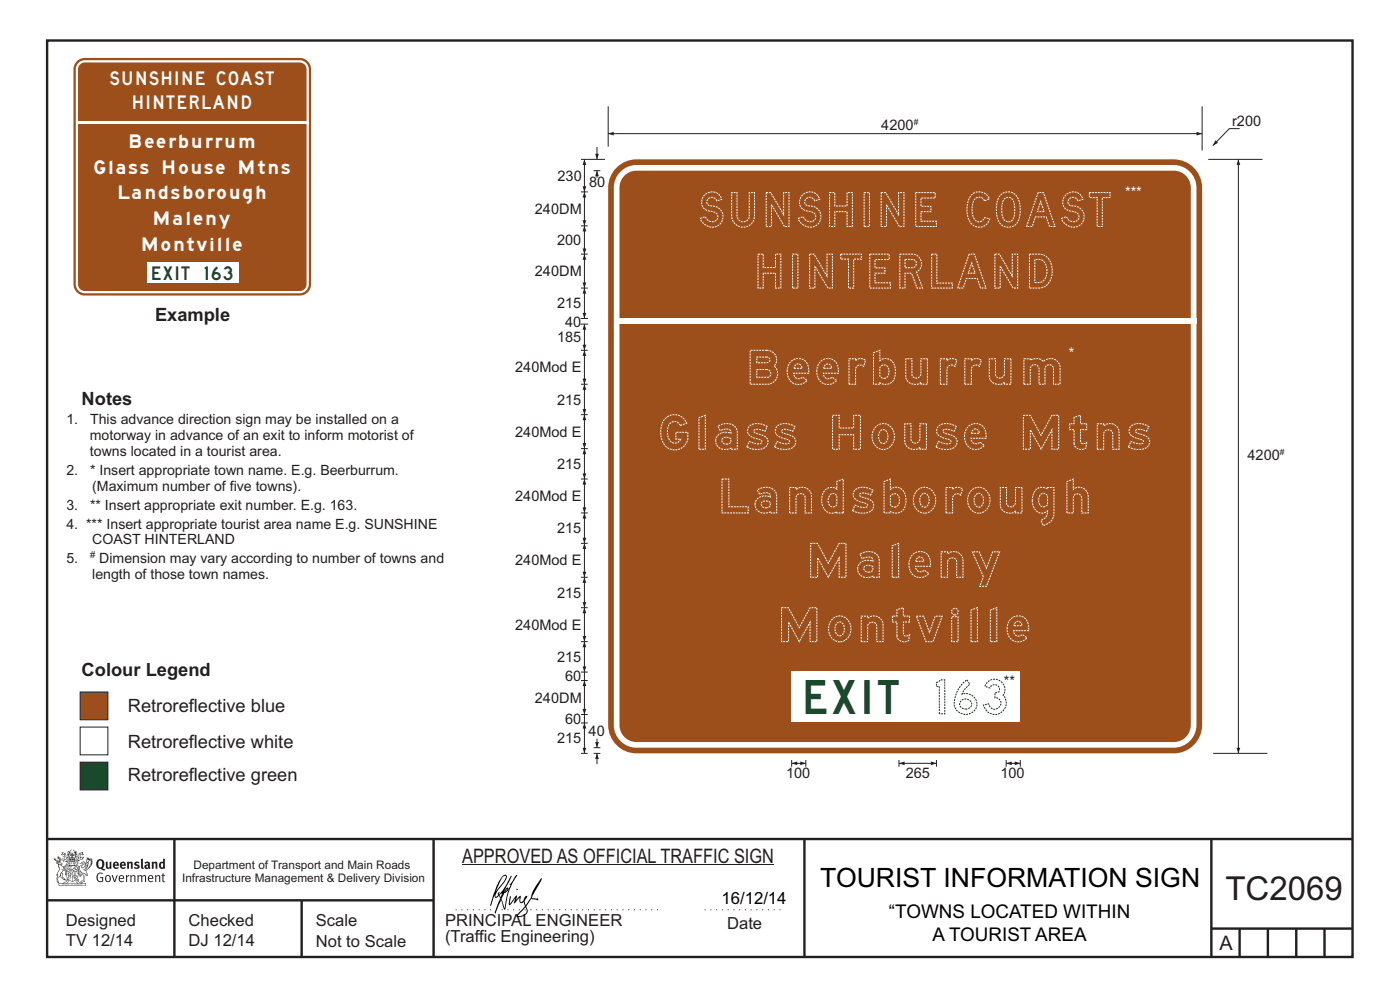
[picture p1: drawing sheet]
<svg xmlns="http://www.w3.org/2000/svg" width="297mm" height="210mm" viewBox="0 0 297 210" stroke-linecap="round" stroke-linejoin="round" font-family="sans-serif">
<g fill="none" stroke="#231f20" stroke-width=".51">
<path d="M10 8.6h276.9v194.4h-276.9zM10 178h277M37 178v25M92 178v25M170.7 177.9v25M257 178v25M10 191h82M64 191v12M257 197h30M263 197v6M269 197v6M275 197v6"/>
<path d="M281 197v6"/>
</g>
<path d="M96.7 193h43.3M149.5 193h16.8" fill="none" stroke="#231f20" stroke-width=".21" stroke-dasharray=".2 1" stroke-linecap="butt"/>
<path d="M98 183.5h66.2" fill="none" stroke="#231f20" stroke-width=".21"/>
<g fill="#231f20">
<path d="M21.1 182.6a.94 .94 0 0 0 .2 1.4 .84 .84 0 0 0 0-1.5zM20.7 182.5a.92 .92 0 0 1 1.1-.1 .92 .92 0 0 1 .3 1.2l-.3 .6 .6 .2-.1 .2-.6-.1a1.41 1.41 0 0 1-1.3-1.2z" fill-rule="evenodd"/>
<path d="M22.5 182.8h.3v1.1l.2 .1 .2-.1v-1.1h.4l.1 1.4a1.27 1.27 0 0 1-1.2-.1z" fill-rule="evenodd"/>
<path d="M24.5 183.1l-.1 .3h.4l-.1-.3zM24.1 183a.66 .66 0 0 1 .9-.1 .66 .66 0 0 1 .2 .8h-.8v.2a.42 .42 0 0 0 .7 0l.1 .2a.79 .79 0 0 1-1.1 0 .79 .79 0 0 1 0-1.1z" fill-rule="evenodd"/>
<path d="M25.9 183.1l-.1 .3h.5l-.1-.3zM25.6 183a.66 .66 0 0 1 .8-.1 .66 .66 0 0 1 .3 .8h-.9l.1 .2a.42 .42 0 0 0 .6 0l.2 .2a.79 .79 0 0 1-1.1 0 .79 .79 0 0 1 0-1.1z" fill-rule="evenodd"/>
<path d="M26.9 182.9l.4-.1v.1a.46 .46 0 0 1 .5-.1 .46 .46 0 0 1 .4 .4v1.1h-.4v-1l-.2-.2-.2 .1v1.1h-.4z" fill-rule="evenodd"/>
<path d="M28.5 183l.5-.2 .6 .1-.2 .3-.5-.1v.2a.56 .56 0 0 1 .7 .6 .56 .56 0 0 1-.8 .4l-.4-.1 .1-.3 .5 .1 .2-.1-.6-.4z" fill-rule="evenodd"/>
<path d="M29.9 182.2l.4-.1v1.8l.2 .4h-.4l-.2-.2z" fill-rule="evenodd"/>
<path d="M31.1 183.7v.3h.3v-.4zM30.6 183a.67 .67 0 0 1 .7-.2 .67 .67 0 0 1 .5 .5l.1 .8-.2 .3-.2-.2a.5 .5 0 0 1-.7 0 .5 .5 0 0 1 0-.7l.6-.1v-.3l-.6 .1z" fill-rule="evenodd"/>
<path d="M32.2 182.9l.3-.1 .1 .1a.46 .46 0 0 1 .5-.1 .46 .46 0 0 1 .3 .4v1.1h-.4v-1l-.1-.2-.3 .1v1.1h-.4z" fill-rule="evenodd"/>
<path d="M34.2 183.1v.7l.2 .2 .2-.1v-.7zM34.6 182.1l.4 .1v2.1l-.3-.1a.71 .71 0 0 1-1-.6 .71 .71 0 0 1 .9-.7z" fill-rule="evenodd"/>
<path d="M20.8 185.3l.7-.2 .3 .2-.1 .1a.69 .69 0 0 0-.9 .1 .69 .69 0 0 0-.1 .9l.3 .4 .5 .1h.2v-.7h-.4l-.1-.1h.7v.9a.96 .96 0 0 1-1.2-.1 .96 .96 0 0 1-.2-1.1z" fill-rule="evenodd"/>
<path d="M22.6 186a.57 .57 0 0 0-.1 .6 .57 .57 0 0 0 .6 .3 .7 .7 0 0 0-.2-1.1zM22.4 185.8a.69 .69 0 0 1 1.1 .6 .69 .69 0 0 1-1.1 .5 1.04 1.04 0 0 1 0-1.1z" fill-rule="evenodd"/>
<path d="M23.7 185.7l.2-.1 .4 1.3 .4-1.2h.3l-.6 1.4h-.2z" fill-rule="evenodd"/>
<path d="M25.6 185.8l-.2 .4h.7l-.2-.4zM25.3 185.8a.59 .59 0 0 1 .8-.1 .59 .59 0 0 1 .2 .7l-.9 .1a.45 .45 0 0 0 .3 .4 .45 .45 0 0 0 .5-.1l.1 .2a.74 .74 0 0 1-1-.1 .74 .74 0 0 1 0-1.1z" fill-rule="evenodd"/>
<path d="M26.7 185.7l.2-.1 .1 .3 .4-.3v.3l-.4 .2v1h-.3z" fill-rule="evenodd"/>
<path d="M27.6 185.7l.2-.1 .1 .2a.45 .45 0 0 1 .5-.2 .45 .45 0 0 1 .3 .4v1.1h-.2v-1.1l-.2-.2-.4 .2v1.1h-.2z" fill-rule="evenodd"/>
<path d="M29.1 185.7l.3-.1v.2l.4-.2 .4 .3 .3-.3a.37 .37 0 0 1 .5 .4v1.1h-.2v-1.1l-.2-.2-.4 .2v1.1h-.2v-1.1l-.2-.2-.4 .2v1.1h-.2z" fill-rule="evenodd"/>
<path d="M31.8 185.8l-.2 .4h.7l-.2-.4zM31.5 185.8a.59 .59 0 0 1 .8-.1 .59 .59 0 0 1 .2 .7l-.9 .1a.45 .45 0 0 0 .3 .4 .45 .45 0 0 0 .5-.1l.1 .2a.74 .74 0 0 1-1-.1 .74 .74 0 0 1 0-1.1z" fill-rule="evenodd"/>
<path d="M32.9 185.7l.2-.1v.2a.45 .45 0 0 1 .5-.2 .45 .45 0 0 1 .4 .4v1.1h-.2v-1.1l-.2-.2-.4 .2v1.1h-.3z" fill-rule="evenodd"/>
<path d="M34.5 185.3l.2-.1v.5h.3v.1h-.3v1v.1h.3l-.1 .2-.4-.1-.1-1.2h-.1v-.1h.1z" fill-rule="evenodd"/>
<path d="M13.2 180.9l.5 .2-.6 .2 .3-.3zM13.7 181.2l.2 .1 .1 1 .4-.5v.5h-.1l-.2 .3-.7 .1 .1-.3-.4-.1 .3-.1 .6 .2-.4-.7h.2zM13.2 180.7v.4l-.3 .2 .3 .1 .4-.2 .1 .4-.3 .2h.2l.2 .5-.4-.2-.4 .1 .5 .6 .2-.1 .8 .1-.6 .6 .2 .1 .6-.2-.1-.3 .3-.2h-.2l-.1 .5-.5 .1 .5-.7h-.5l.6-.2-.5 .1 .4-.3-.1-.6-.1-.1-.3 .5v-.2a.8 .8 0 0 0-.9-1.1z" fill-rule="evenodd"/>
<path d="M16.9 181.1l.6-.2-.3 .2 .4 .2zM16.8 181.2h.1l.1 .9 .3-.2 .4-.1-.3 .3v.2h-.4l-.3 .3-.1-.3h-.3l.1-.2-.1-.4 .4 .6 .1-.1zM16.2 181.5v.9l.4 .1h-.7l.7 .1-.2 .1h-.3l.4 .4h-.2v.4l-.5-.9 .5 1 .4-.6-.4-.2 .8-.5 .3 .1 .4-.5 .1-.2-.9 .2v-.7l.4 .2 .5-.1-.4-.2 .2-.3a.88 .88 0 0 0-1 1.2z" fill-rule="evenodd"/>
<path d="M15.5 182.9l.2 .2h-.1v.3l-.1-.3h-.1h.1z" fill-rule="evenodd"/>
<path d="M15 182.9l.3 .2h-.2v.3v-.3h-.2h.2z" fill-rule="evenodd"/>
<path d="M14.9 182.8h.9v.7l-.2 .1-.8-.1zM14.8 182.4l-.2 1.3h1.4l-.2-1.3-.1 .2h-.8z" fill-rule="evenodd"/>
<path d="M14.9 184.5v.2l.2-.1v-.1zM14.4 183.8l.2 .2-.3 .2v.5l.2 .1 .3-.1-.4-.4 .3 .2 .4-.1-.2-.4 .2-.2zM14.2 183.7h1a.5 .5 0 0 0 0 .8l-.3 .3a.47 .47 0 0 1-.6 0 .47 .47 0 0 1 0-.7l.1-.1z" fill-rule="evenodd"/>
<path d="M15.6 184.2l.1-.1a.33 .33 0 0 1 .5-.2 .33 .33 0 0 1 .1 .5l-.3-.1 .2-.2h-.4l-.1 .1 .2 .1 .1 .2h.3v.3h-.6l.1-.2-.3-.1zM15.5 184.2l-.2 .4h.3l-.1 .2h.9v-.2a.44 .44 0 0 0 0-.7 .44 .44 0 0 0-.7 .1z" fill-rule="evenodd"/>
<path d="M15.7 185.7l.4 .1zM15.9 185.2l.1 .4h-.2zM15.9 185.1l-.3 .7-.3 .2a.98 .98 0 0 1 1.1 .1z" fill-rule="evenodd"/>
<path d="M15.6 186l.3 .2v-.2h.2l-.2 .5v-.2l-.3 .1 .2-.2z" fill-rule="evenodd"/>
<path d="M15 185.3l.1 .1-.2 .3zM14.6 185.9h.4a.22 .22 0 0 1-.2 .3 .22 .22 0 0 1-.2-.3zM14.5 185.3l.2 .4zM14.5 185.8l.5 .1zM14.7 185.2l.2 .1-.1 .4zM14.4 185.2l.1 .5a.36 .36 0 0 0 0 .5 .36 .36 0 0 0 .5 0 .36 .36 0 0 0 0-.5 .41 .41 0 0 0 0-.5 .41 .41 0 0 0-.6 0z" fill-rule="evenodd"/>
<path d="M14.6 184.1l.2 .2z" fill-rule="evenodd"/>
<path d="M18.3 183.4l.1-.1-.1 .4-.4 .4z" fill-rule="evenodd"/>
<path d="M17.5 182.9l.2-.1 .2 .2-.7 .8v.3l.3 .1a1.07 1.07 0 0 0 .7-.9l.4-.3v.2a1.36 1.36 0 0 1-1 1.3 1.32 1.32 0 0 0 1.2-1.6l.5-.7-.2 .5 .3-.2-.3 .4 .4-.2-.4 .5 .4-.1-.5 .2h.4l-.4 .2h.4l-.4 .1 .1 .1h-.2l.1 .2-.3 .1a.82 .82 0 0 1-.9 .6l.3 .1 .5 .9-.3 .1-.2-.4-.4-.2 .1 1.8 .2 .1-.6 .2-.2-.2 .5-.1v-.2a2.24 2.24 0 0 0-.7-2.1l-.1-.2a.7 .7 0 0 1 .7-1l.1-.2zM16.6 184.6l.4 1.2 .2-.8 .2 .3-.4 .7-.3-.8h-.2l.2-.2zM18.5 182.2l.1 .3 .1-.2 .1 .3 .1-.3v.2l-.7 .6zM16.8 183.2l.7-.1v.2a.87 .87 0 0 0-.7 .6 .87 .87 0 0 0 .2 .9l.1 .4-.1 .5-.2-1.1-.2-.1-.2 .1 .2 .3-.2 .3 .3 .1 .2 .7h.3l.2-.6a1.61 1.61 0 0 1 .2 1.4h-.3l-.2 .3h.2l.1 .2 .2-.2h.4l-.1-.3-.1-1.5 .2 .1a.4 .4 0 0 0 .2 .3 .4 .4 0 0 0 .5 0l-.5-1 .8-.6 .1-.3h.2l-.1-.1 .4-.3h-.2l.2-.3-.1 .1 .1-.3-.1 .1 .1-.4h-.1l.1-.3-.1-.1-.1 .2-.1-.4-.3 .4v-.4l-.1 .2-.2-.3v.3l-.3-.4-.3 1.6a.58 .58 0 0 1-.8 .6l.7-.8v-.4h-.4z" fill-rule="evenodd"/>
<path d="M18.2 185.4l.2 .1z" fill-rule="evenodd"/>
<path d="M12.5 187.5h5.6v.3h-5.5zM13.5 187.4l.5-.3 .4-.4v.1l.1 .1-.3 .4zM14 186.6h.2l-.1 .2zM16.3 186.7l.3 .4 .6 .3h-.6l-.3-.2-.1-.3zM16.4 186.6h.2l-.1 .2zM12.4 187.4l.1 .5h5.7l.1-.5-.8-.1-.7-.2-.2-.2 .1-.4a.47 .47 0 0 0-.6 .3 .47 .47 0 0 0 .4 .6h-2.3a.47 .47 0 0 0 .4-.6 .47 .47 0 0 0-.6-.3l.1 .4-.3 .2-.6 .2z" fill-rule="evenodd"/>
<path d="M13.3 187.6v.1zM13.3 187.5l-.1 .3h.2z" fill-rule="evenodd"/>
<path d="M13.5 187.5l.1 .3 .1-.3v.2z" fill-rule="evenodd"/>
<path d="M13.9 187.5l.1 .3zM13.8 187.5v.3l.2-.1v-.1z" fill-rule="evenodd"/>
<path d="M14.2 187.6l.1 .1zM14.2 187.5l-.1 .3h.3z" fill-rule="evenodd"/>
<path d="M14.4 187.5h.2v.3h-.2z" fill-rule="evenodd"/>
<path d="M15.1 187.6v.1zM15.1 187.5l-.2 .3h.3z" fill-rule="evenodd"/>
<path d="M15.2 187.5h.2v.3z" fill-rule="evenodd"/>
<path d="M15.8 187.5h.2l-.1 .3z" fill-rule="evenodd"/>
<path d="M16.1 187.5l.1 .3z" fill-rule="evenodd"/>
<path d="M16.3 187.5l.1 .3zM16.3 187.5v.3l.2-.1v-.1z" fill-rule="evenodd"/>
<path d="M16.6 187.5h.2v.3h-.2z" fill-rule="evenodd"/>
<path d="M16.9 187.5l.1 .3h-.1z" fill-rule="evenodd"/>
<path d="M17.1 187.5l.1 .3z" fill-rule="evenodd"/>
<path d="M17.3 187.5l.1 .3z" fill-rule="evenodd"/>
<path d="M14.9 182.1a.71 .71 0 0 1 .9 .1zM15.6 182.2l.2 .2zM15 182.2l.3 .1zM14.8 182.3l.1 .1zM15.2 181.9h.2zM15.2 181.3h.1v.2zM15.2 181h.2v.2zM15.3 181.6l.1 .2h-.2zM15.4 181.3l.1 .2zM14.9 181.3l.2 .2h-.2zM15.6 181.3h.1v.2zM14.4 180.6l-.3 .3 .5-.2v.5l-.3-.1-.1 .6 .2-.5 .3 .9-.1 .4h1.3v-.4l.4-.9 .1 .4-.1-.6-.2 .1v-.4l.3 .2-.2-.4-.2 .3-.5-.6v.1a.41 .41 0 0 1 .3 .4 .41 .41 0 0 1-.2 .4l.2-.2a1 1 0 0 1 0 1.1l-.3-.1v-.3h.4l-.2-.2 .2-.3-.3 .1v-.4l-.3 .2-.2-.2 .1 .4-.4-.1 .1 .3-.1 .2h.4l-.1 .3-.3 .1a.93 .93 0 0 1 .1-1.1l.1 .3-.1-.4h-.1l.4-.6-.5 .5-.1-.1z" fill-rule="evenodd"/>
<path d="M12.4 183.4l.4 .1 .6 .5v.3a.83 .83 0 0 1 .6 1.1v-.2a.8 .8 0 0 0-1-.8l.4 .2-.6 .7-.1 .5a.95 .95 0 0 0-.3 1.3l-.2-.1a.77 .77 0 0 1 .2-1.1l-.1-.5-.2 .1 .3-.5a1.31 1.31 0 0 0 0-1.6zM13 185.3h.2v.8l.5 .4-.2-.1a.68 .68 0 0 1-.6-.8zM12.1 183a.68 .68 0 0 1 1 .3l-.5 .1-.2-.3zM11.4 182.1a1.19 1.19 0 0 0 .9 .8h-.5l.5 .4 .1 .6a.9 .9 0 0 1-.2 1.2l-.3 .5h.3v.2a1.04 1.04 0 0 0-.1 1.2l.1 .3 .3-.1v-.1a.8 .8 0 0 1 .2-1.1l.1-.3a.89 .89 0 0 0 1.1 .9l-.7-.6 .2-.8-.3-.1 .4-.5 .4 .3v.8a1.01 1.01 0 0 0-.2-1.4l.3-.5-.4 .3a.41 .41 0 0 1 .4-.5h-.1l-.5 .2-.5-.3 .3-.1a.5 .5 0 0 0-.5-.5l.3-.3-.3 .1 .2-.4v-.2l-.2 .3v-.6l-.1 .4-.2-.6v.3l-.3-.2 .3 .3-.3-.1a.62 .62 0 0 1 .5 .9l-.1-.4v.4l-.3-.1v-.4l-.1 .3-.1-.3-.2 .2v-.5l-.1 .3-.1-.4v.4z" fill-rule="evenodd"/>
<path d="M12.6 183.1l.1-.1 .2 .2z" fill-rule="evenodd"/>
<path d="M14 183.6h2.7v1l-.1-.9h-2.6v1.2h2.6v-.3v.6v-.2h-1.2v2a2.13 2.13 0 0 0 1.3-1.8 1.69 1.69 0 0 1-1.6 1.8l-.6-.4-.4-.6-.1-1.2v.6l.4 .8 .9 .8v-2h-1.2z" fill-rule="evenodd"/>
<circle cx="17.7" cy="182.9" r=".08"/>
</g>
<g fill="#010202">
<path d="M107.5 188.7l.2-.2-.5 .6zM106.3 189.5l.2 .1-.3 .7-.2-.4zM106.8 185.9l.5-.1a9.3 9.3 0 0 1-2 3.2l-.1 .2 1-2.5zM106.5 186a14.7 14.7 0 0 0-2.2 4.9l-.3 1.1 .1 .2 .8-2.4a.42 .42 0 0 0 .2 .7 .42 .42 0 0 0 .6-.3l.1-.2 .3 .5-1.1 3.2h.2l1.1-2.8 .6 1.9 .2 .2 .2-.5a13.5 13.5 0 0 1 2-6.2l.4-.6-.1-.1-1.6 2.1 .4-.1a14.9 14.9 0 0 0-1.3 5.1l-.4-1.2a1.39 1.39 0 0 1 .2-1.8l.1-.2a.92 .92 0 0 0 .8-1.2 .75 .75 0 0 0-.8 .7l-.1 .2 1.6-3.4-.1-.1-.4 .8a10.5 10.5 0 0 1-2.2 3.2l.2-.4a.32 .32 0 0 0-.4 .2 .32 .32 0 0 0 .1 .4l-.5 .3a3.2 3.2 0 0 1 1.1-2.2l.5-.6a2.49 2.49 0 0 0 .7-1.7l-.4-.2z" fill-rule="evenodd"/>
<path d="M111.5 192.4a1.15 1.15 0 0 1 .1 1.3 1.15 1.15 0 0 1-1.2 .6h-.6zM108.1 190.1l-.2 1.7 .2 .2 1.2-1.5-.2 1.1 1.1-1.2a.94 .94 0 0 0 .4 1.2l.5-.3 .3 .9-1.2 1.3a.98 .98 0 0 0-.5 1 1.9 1.9 0 0 0 2.3-1.3l-.1-.3a1.02 1.02 0 0 1 .2-1.4l.6-.9 1.5 .3-.2-.5v.3l-1.1-.2v-.3l2-3.5 .1-.3-.2-.1-1.8 2.7a6.6 6.6 0 0 1-1.5 3l-.1-.2a1.01 1.01 0 0 1 .4-1.4v-.3l-.2-.1-.4 .4-.1 .6-.6 .4-.1-.4 .1-.9-.2-.1-.9 .9 .3-.9-.2-.1-1.4 1.8 .3-1.4v-.2z" fill-rule="evenodd"/>
<path d="M109.6 188.5l.3 .3h-.3z" fill-rule="evenodd"/>
</g>
<path d="M17 146.8h5.9v5.9h-5.9z" fill-rule="evenodd" fill="#9d4f1b" stroke="#231f20" stroke-width=".21"/>
<path d="M17 154.2h5.9v5.9h-5.9z" fill-rule="evenodd" fill="#fff" stroke="#231f20" stroke-width=".21"/>
<path d="M17 161.7h5.9v5.9h-5.9z" fill-rule="evenodd" fill="#164c2a" stroke="#231f20" stroke-width=".21"/>
<path d="M130.8 35.6a6 6 0 0 1 4.2-1.8h114a6 6 0 0 1 6 6v114a6 6 0 0 1-6 6h-114a6 6 0 0 1-6-6v-114a6 6 0 0 1 1.8-4.2z" fill-rule="evenodd" fill="#9d4f1b"/>
<path d="M131.4 36.7a4.8 4.8 0 0 1 3.6-1.7h114a4.8 4.8 0 0 1 4.8 4.8v114a4.8 4.8 0 0 1-4.8 4.8h-114a4.8 4.8 0 0 1-4.8-4.8v-114a4.8 4.8 0 0 1 1.2-3.1z" fill-rule="evenodd" fill="#fff"/>
<path d="M132.5 37.3a3.6 3.6 0 0 1 2.5-1.1h114a3.6 3.6 0 0 1 3.6 3.6v114a3.6 3.6 0 0 1-3.6 3.6h-114a3.6 3.6 0 0 1-3.6-3.6v-114a3.6 3.6 0 0 1 1.1-2.5z" fill-rule="evenodd" fill="#9d4f1b"/>
<path d="M129 28.4h126M129 22.5v8.6" fill="none" stroke="#231f20" stroke-width=".21"/>
<g fill="#231f20">
<path d="M129 28.4l1.2-.4v.7z"/>
<path d="M253.8 28l1.2 .4-1.2 .3z"/>
</g>
<path d="M263 27.3h-2.2l-3.5 3.6" fill="none" stroke="#231f20" stroke-width=".21"/>
<path d="M257.8 29.8l.6 .5-1.1 .6z" fill="#231f20"/>
<path d="M123.3 74.3h1.4M123.3 88h1.4M123.3 115.3h1.4M123.3 101.6h1.4M123.3 128.9h1.4M123.3 142.6h1.4M124 153.4v6.4" fill="none" stroke="#231f20" stroke-width=".21"/>
<g fill="#231f20">
<path d="M123.6 158.6h.8l-.4 1.2z"/>
<path d="M124 153.4l.4 1.1h-.8z"/>
</g>
<path d="M126.6 156.7v1.9" fill="none" stroke="#231f20" stroke-width=".21"/>
<path d="M126.3 157.4h.7l-.4 1.2z" fill="#231f20"/>
<path d="M255 22.5v9.4M262.7 33.8v126M125.9 158.6h1.5M257.4 159.8h11.5" fill="none" stroke="#231f20" stroke-width=".21"/>
<g fill="#231f20">
<path d="M262.7 33.8l.4 1.2h-.8z"/>
<path d="M262.3 158.6h.8l-.4 1.2z"/>
</g>
<path d="M126.6 159.8v2.3" fill="none" stroke="#231f20" stroke-width=".21"/>
<path d="M126.6 159.8l.4 1.2h-.7z" fill="#231f20"/>
<path d="M126.6 31.2v2.6" fill="none" stroke="#231f20" stroke-width=".21"/>
<path d="M126.3 32.6h.7l-.4 1.2z" fill="#231f20"/>
<path d="M126.6 36.2v1.5" fill="none" stroke="#231f20" stroke-width=".21"/>
<path d="M126.6 36.2l.4 1.2h-.7z" fill="#231f20"/>
<path d="M125.9 36.2h1.5M124 136.1v6.5M123.3 159.8h1.4M125.9 159.8h1.5" fill="none" stroke="#231f20" stroke-width=".21"/>
<g fill="#231f20">
<path d="M123.6 141.4h.8l-.4 1.2z"/>
<path d="M124 136.1l.4 1.2h-.8z"/>
</g>
<path d="M124 122.5v6.4" fill="none" stroke="#231f20" stroke-width=".21"/>
<g fill="#231f20">
<path d="M123.6 127.7h.8l-.4 1.2z"/>
<path d="M124 122.5l.4 1.1h-.8z"/>
</g>
<path d="M124 108.8v6.5" fill="none" stroke="#231f20" stroke-width=".21"/>
<g fill="#231f20">
<path d="M123.6 114.1h.8l-.4 1.2z"/>
<path d="M124 108.8l.4 1.2h-.8z"/>
</g>
<path d="M124 95.2v6.4" fill="none" stroke="#231f20" stroke-width=".21"/>
<g fill="#231f20">
<path d="M123.6 100.4h.8l-.4 1.2z"/>
<path d="M124 95.2l.4 1.1h-.8z"/>
</g>
<path d="M124 81.5v6.5" fill="none" stroke="#231f20" stroke-width=".21"/>
<g fill="#231f20">
<path d="M123.6 86.8h.8l-.4 1.2z"/>
<path d="M124 81.5l.4 1.2h-.8z"/>
</g>
<path d="M124 68.8v5.5" fill="none" stroke="#231f20" stroke-width=".21"/>
<g fill="#231f20">
<path d="M123.6 73.1h.8l-.4 1.2z"/>
<path d="M124 68.8l.4 1.1h-.8z"/>
</g>
<path d="M123.3 40.7h1.4M123.2 68.8h1.6M123.3 81.5h1.4M123.3 95.2h1.4M123.3 108.8h1.4M123.3 136.1h1.4M123.3 122.5h1.4M123.3 151.6h1.4M124 144.4v7.2" fill="none" stroke="#231f20" stroke-width=".21"/>
<g fill="#231f20">
<path d="M123.6 150.4h.8l-.4 1.2z"/>
<path d="M124 144.4l.4 1.1h-.8z"/>
</g>
<path d="M124 128.9v7.2" fill="none" stroke="#231f20" stroke-width=".21"/>
<g fill="#231f20">
<path d="M123.6 134.9h.8l-.4 1.2z"/>
<path d="M124 128.9l.4 1.2h-.8z"/>
</g>
<path d="M124 115.3v7.2" fill="none" stroke="#231f20" stroke-width=".21"/>
<g fill="#231f20">
<path d="M123.6 121.3h.8l-.4 1.2z"/>
<path d="M124 115.3l.4 1.1h-.8z"/>
</g>
<path d="M124 101.6v7.2" fill="none" stroke="#231f20" stroke-width=".21"/>
<g fill="#231f20">
<path d="M123.6 107.6h.8l-.4 1.2z"/>
<path d="M124 101.6l.4 1.2h-.8z"/>
</g>
<path d="M124 88v7.2" fill="none" stroke="#231f20" stroke-width=".21"/>
<g fill="#231f20">
<path d="M123.6 94h.8l-.4 1.2z"/>
<path d="M124 88l.4 1.1h-.8z"/>
</g>
<path d="M124 74.3v7.2" fill="none" stroke="#231f20" stroke-width=".21"/>
<g fill="#231f20">
<path d="M123.6 80.3h.8l-.4 1.2z"/>
<path d="M124 74.3l.4 1.2h-.8z"/>
</g>
<path d="M123.3 33.8h5M124 33.8v6.9" fill="none" stroke="#231f20" stroke-width=".21"/>
<g fill="#231f20">
<path d="M124 33.8l.4 1.2h-.8z"/>
<path d="M123.6 39.5h.8l-.4 1.2z"/>
</g>
<path d="M256.3 33.8h11.5" fill="none" stroke="#231f20" stroke-width=".21"/>
<path d="M131.2 67.6h122.7v1.2h-122.7z" fill-rule="evenodd" fill="#fff"/>
<path d="M124 53.9v7.2M123.2 67.6h1.6M123.3 61.1h1.4M123.3 153.4h1.4M123.3 144.4h1.4M124 142.6v1.8M124 151.6v1.8" fill="none" stroke="#231f20" stroke-width=".21"/>
<g fill="#231f20">
<path d="M123.6 59.9h.8l-.4 1.2z"/>
<path d="M124 53.9l.4 1.2h-.8z"/>
</g>
<path d="M123.3 53.9h1.4M123.3 47.9h1.4M124 40.7v7.2" fill="none" stroke="#231f20" stroke-width=".21"/>
<g fill="#231f20">
<path d="M123.6 46.7h.8l-.4 1.2z"/>
<path d="M124 40.7l.4 1.2h-.8z"/>
</g>
<path d="M124 47.9v6" fill="none" stroke="#231f20" stroke-width=".21"/>
<g fill="#231f20">
<path d="M124 47.9l.4 1.2h-.8z"/>
<path d="M123.6 52.7h.8l-.4 1.2z"/>
</g>
<path d="M124 61.1v6.5" fill="none" stroke="#231f20" stroke-width=".21"/>
<g fill="#231f20">
<path d="M123.6 66.4h.8l-.4 1.2z"/>
<path d="M124 61.1l.4 1.2h-.8z"/>
</g>
<path d="M167.9 161.9h3M167.9 161.2v1.4" fill="none" stroke="#231f20" stroke-width=".21"/>
<g fill="#231f20">
<path d="M167.9 161.9l1.2-.4v.8z"/>
<path d="M169.8 161.5l1.1 .4-1.1 .4z"/>
</g>
<path d="M170.9 161.2v1.4M213.4 161.2v1.4M213.4 161.9h3" fill="none" stroke="#231f20" stroke-width=".21"/>
<g fill="#231f20">
<path d="M213.4 161.9l1.2-.4v.8z"/>
<path d="M215.3 161.5l1.1 .4-1.1 .4z"/>
</g>
<path d="M190.7 161.2v1.4M216.4 161.2v1.4" fill="none" stroke="#231f20" stroke-width=".21"/>
<path d="M167.9 142.4h48.5v10.8h-48.5z" fill-rule="evenodd" fill="#fff"/>
<path d="M190.7 161.9h8" fill="none" stroke="#231f20" stroke-width=".21"/>
<g fill="#231f20">
<path d="M190.7 161.9l1.2-.4v.8z"/>
<path d="M197.5 161.5l1.2 .4-1.2 .4z"/>
</g>
<path d="M198.7 161.2v1.4" fill="none" stroke="#231f20" stroke-width=".21"/>
<path d="M16.1 13.2a2.4 2.4 0 0 1 1.9-.9h45.6a2.41 2.41 0 0 1 2.4 2.4v45.6a2.41 2.41 0 0 1-2.4 2.4h-45.6a2.41 2.41 0 0 1-2.4-2.4v-45.6l.1-.6z" fill-rule="evenodd" fill="#9d4f1b"/>
<path d="M16.6 13.3l.9-.5h.5h45.6a1.93 1.93 0 0 1 1.9 1.9v45.6a1.93 1.93 0 0 1-1.9 1.9h-45.6a1.93 1.93 0 0 1-1.9-1.9v-45.6v-.5z" fill-rule="evenodd" fill="#fff"/>
<path d="M16.8 13.8l.7-.5h.5h45.6a1.44 1.44 0 0 1 1.4 1.4v45.6a1.44 1.44 0 0 1-1.4 1.4h-45.6a1.44 1.44 0 0 1-1.4-1.4v-45.6z" fill-rule="evenodd" fill="#9d4f1b"/>
<g fill="#fff">
<path d="M16.5 25.8h49.1v.5h-49.1z" fill-rule="evenodd"/>
<path d="M31.2 55.7h19.4v4.4h-19.4z" fill-rule="evenodd"/>
</g>
<g font-size="7.2" fill="#fff">
<text x="148.5" y="48">SUNSHINE COAST</text>
<text x="160.8" y="61.1">HINTERLAND</text>
<text x="159.1" y="81.5">Beerburrum</text>
<text x="140.2" y="95.3">Glass</text>
<text x="176.6" y="95.3">House</text>
<text x="217.1" y="95.3">Mtns</text>
<text x="153.2" y="108.8">Landsborough</text>
<text x="172" y="122.5">Maleny</text>
<text x="165.8" y="136.1">Montville</text>
</g>
<text font-size="7.2" fill="#164c2a" x="170.9" y="151.4">EXIT</text>
<text font-size="7.2" fill="#01411e" x="198.7" y="151.4">163</text>
<text font-size="7" fill="#231f20" x="260" y="190.9">TC2069</text>
<text font-size="5.6" x="174" y="188.1">TOURIST INFORMATION SIGN</text>
<g font-size="4.2" fill="#231f20">
<text x="98" y="183">APPROVED AS OFFICIAL TRAFFIC SIGN</text>
<text x="258.7" y="201.6">A</text>
</g>
<g font-size="4">
<text x="188.6" y="194.8">“TOWNS LOCATED WITHIN</text>
<text x="197.8" y="199.7">A TOURIST AREA</text>
</g>
<g font-size="3.9" fill="#231f20">
<text x="32.9" y="68">Example</text>
<text x="17.3" y="86">Notes</text>
<text x="17.3" y="143.5">Colour Legend</text>
<text x="27.1" y="151.1">Retroreflective blue</text>
<text x="27.1" y="158.6">Retroreflective white</text>
<text x="27.1" y="165.6">Retroreflective green</text>
</g>
<text font-size="3.6" x="153" y="191.8">16/12/14</text>
<g font-size="3.5" fill="#231f20">
<text x="14" y="196.4">Designed</text>
<text x="40" y="196.4">Checked</text>
<text x="67" y="196.4">Scale</text>
<text x="94.4" y="196.3">PRINCIPAL ENGINEER</text>
<text x="154.2" y="197">Date</text>
<text x="14" y="200.8">TV 12/14</text>
<text x="40" y="200.8">DJ 12/14</text>
<text x="67" y="200.8">Not to Scale</text>
<text x="94.4" y="199.8">(Traffic Engineering)</text>
</g>
<g font-size="3.1" fill="#231f20">
<text x="187" y="27.7">4200</text>
<text x="261.4" y="26.7">r200</text>
<text x="118.3" y="38.3">230</text>
<text x="125" y="39.8">80</text>
<text x="113.5" y="45.4">240DM</text>
<text x="118.2" y="52">200</text>
<text x="113.5" y="58.6">240DM</text>
<text x="118.2" y="65.4">215</text>
<text x="119.9" y="69.3">40</text>
<text x="118.2" y="72.6">185</text>
<text x="109.3" y="79">240Mod E</text>
<text x="118.2" y="85.8">215</text>
<text x="109.3" y="92.6">240Mod E</text>
<text x="118.2" y="99.5">215</text>
<text x="264.7" y="97.6">4200</text>
<text x="109.3" y="106.3">240Mod E</text>
<text x="118.2" y="113.1">215</text>
<text x="109.3" y="119.9">240Mod E</text>
<text x="118.2" y="126.8">215</text>
<text x="109.3" y="133.6">240Mod E</text>
<text x="118.2" y="140.4">215</text>
<text x="113.5" y="149">240DM</text>
<text x="119.9" y="144.5">60</text>
<text x="119.9" y="153.5">60</text>
<text x="118.2" y="157.7">215</text>
<text x="124.9" y="156">40</text>
<text x="166.8" y="165.1">100</text>
<text x="192.2" y="165.1">265</text>
<text x="212.2" y="165.1">100</text>
</g>
<g font-size="3" fill="#fff">
<text x="238.7" y="41.8">***</text>
<text x="226.8" y="76">*</text>
</g>
<g font-size="3" fill="#231f20">
<text x="14.1" y="90">1.</text>
<text x="19.1" y="93.4">motorway in advance of an exit to inform motorist of</text>
<text x="19.1" y="90">This advance direction sign may be installed on a</text>
<text x="14.1" y="100.7">2.</text>
<text x="19.1" y="96.7">towns located in a tourist area.</text>
<text x="19.1" y="100.7">* Insert appropriate town name. E.g. Beerburrum.</text>
<text x="19.6" y="104.1">(Maximum number of five towns).</text>
<text x="14.1" y="112.1">4. *** Insert appropriate tourist area name E.g. SUNSHINE</text>
<text x="14.1" y="108.1">3.</text>
<text x="19.1" y="108.1">** Insert appropriate exit number. E.g. 163.</text>
<text x="14.1" y="119.5">5.</text>
<text x="19.6" y="115.5">COAST HINTERLAND</text>
<text x="21" y="119.5">Dimension may vary according to number of towns and</text>
<text x="19.6" y="122.9">length of those town names.</text>
</g>
<text font-size="3" fill="#01411e" x="213" y="145.4">**</text>
<g font-size="2.9" fill="#fff">
<text x="23.4" y="18">SUNSHINE COAST</text>
<text x="28.3" y="23.2">HINTERLAND</text>
<text x="27.6" y="31.4">Beerburrum</text>
<text x="20" y="36.9">Glass</text>
<text x="34.6" y="36.9">House</text>
<text x="50.8" y="36.9">Mtns</text>
<text x="25.3" y="42.3">Landsborough</text>
<text x="32.8" y="47.8">Maleny</text>
<text x="30.3" y="53.2">Montville</text>
</g>
<g font-size="2.9" fill="#164c2a">
<text x="32.4" y="59.3">EXIT</text>
<text x="43.4" y="59.3">163</text>
</g>
<g font-size="2.5" fill="#231f20">
<text x="41.1" y="184.3">Department of Transport and Main Roads</text>
<text x="38.6" y="187.1">Infrastructure Management &amp; Delivery Division</text>
</g>
<text font-size="2" fill="#231f20" x="19.1" y="118.3">#</text>
<g font-size="1.8" fill="#231f20">
<text x="193.8" y="26.6">#</text>
<text x="271.5" y="96.5">#</text>
</g>
</svg>
